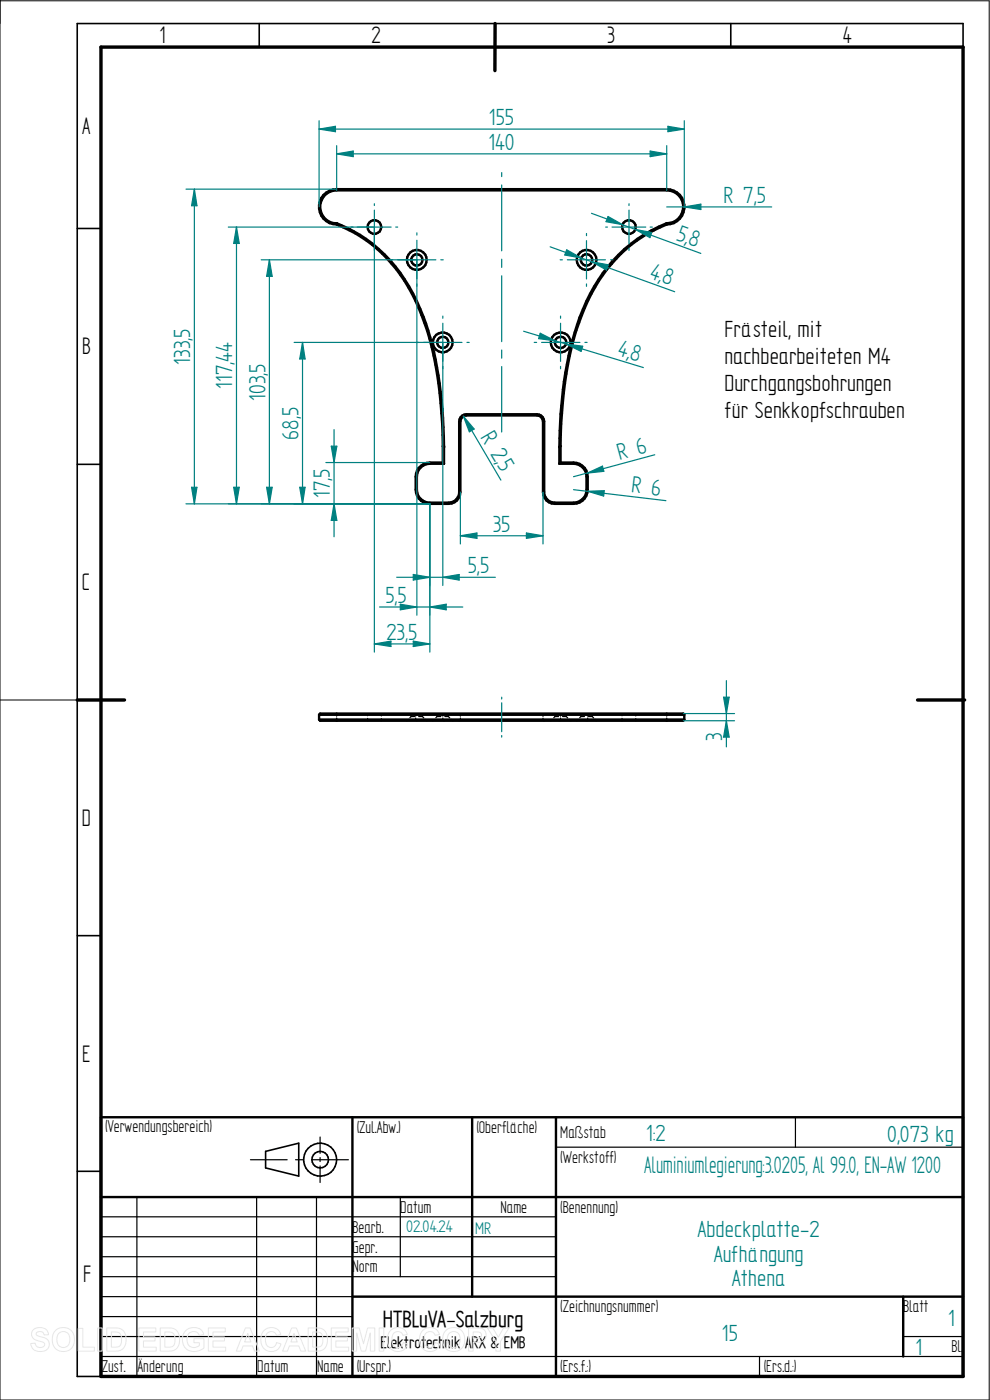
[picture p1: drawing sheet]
<svg xmlns="http://www.w3.org/2000/svg" width="210mm" height="297mm" viewBox="0 0 210 297" stroke-linecap="round" stroke-linejoin="round" font-family="sans-serif">
<path d="M0 0v297h209.8v-296.8h-209.8M0 148.5h16.4" fill="none" stroke="#000" stroke-width=".21"/>
<g fill="none" stroke="#000" stroke-width=".34">
<path d="M55 5v5M105 5v5M155 5v5M204.3 10v-5h-187.9v287h5M16.4 48.5h5M16.4 98.5h5M16.4 148.5h5M16.4 198.5h5M16.4 248.5h5M56.3 244.3l7.1-1.8v7l-7.1-1.7z"/>
<circle cx="67.9" cy="246" r="3.5"/>
<circle cx="67.9" cy="246" r="1.76"/>
</g>
<path d="M21.4 10h182.9v282h-182.9zM105 5v10M16.4 148.5h10M194.6 148.5h10" fill="none" stroke="#000" stroke-width=".72"/>
<g fill="none" stroke="#000" stroke-width=".51">
<path d="M71.4 47.6a31.9 31.9 0 0 1 18 19.2 75.4 75.4 0 0 1 4.5 25.5v2.4M71.4 47.6a3.7 3.7 0 0 1-3.7-3.7 3.7 3.7 0 0 1 3.7-3.8h70a3.7 3.7 0 0 1 3.8 3.8 3.7 3.7 0 0 1-3.8 3.7M71.5 47.4a31.5 31.5 0 0 1 17.7 18.1 70.4 70.4 0 0 1 4.8 23.2l.2 6M71.5 47.4a3.5 3.5 0 0 1-3.6-3.5 3.5 3.5 0 0 1 3.5-3.5h70a3.5 3.5 0 0 1 3.5 3.5 3.5 3.5 0 0 1-3.5 3.5M71.5 47.4l-.1 .2M141.4 47.4a31.7 31.7 0 0 0-17.7 18.2 66.8 66.8 0 0 0-4.8 22.2l-.2 7M141.4 47.4v.2M141.4 47.6a31.9 31.9 0 0 0-18 19.2 75.4 75.4 0 0 0-4.4 25.5l-.1 2.4M93.9 94.7v3.4M93.9 98.1h-2.7a3.1 3.1 0 0 0-3 3v2.8a2.98 2.98 0 0 0 3 3h4a2.46 2.46 0 0 0 2.5-2.5v-15a1.3 1.3 0 0 1 1.2-1.3h15a1.3 1.3 0 0 1 1.3 1.3v15a2.46 2.46 0 0 0 2.5 2.5h4a2.98 2.98 0 0 0 3-3v-2.8a2.98 2.98 0 0 0-3-3h-2.8M93.9 98.1l.3 .3M93.9 94.7h.3"/>
<path d="M94.2 94.7v3.7M94.2 98.4h-3a2.75 2.75 0 0 0-2.8 2.7v2.8a2.75 2.75 0 0 0 2.8 2.7h4a2.24 2.24 0 0 0 2.2-2.2v-15a1.55 1.55 0 0 1 1.5-1.5h15a1.55 1.55 0 0 1 1.5 1.5v15a2.24 2.24 0 0 0 2.3 2.2h4a2.75 2.75 0 0 0 2.7-2.7v-2.8a2.75 2.75 0 0 0-2.7-2.7h-3M118.7 94.8v3.6M118.9 94.7v3.4M118.9 98.1l-.2 .3M118.9 94.7l-.2 .1M67.7 151.6v1.1M67.7 151.6l.2-.2h77l.3 .2M67.7 152.7h77.5M67.7 151.6h77.5M67.7 152.7l.2 .2h77l.3-.2M145.2 151.6v1.1"/>
<path d="M21.4 237h182.9v55h-182.9zM74.8 237v55M100.2 237v38.1M117.9 237v55M21.4 254h182.9M74.8 275.1h129.5M191.6 275.1v12.7"/>
<circle cx="79.4" cy="48.2" r="1.45"/>
<circle cx="88.4" cy="55.1" r="2.1"/>
<circle cx="88.4" cy="55.2" r="1.2"/>
<circle cx="124.4" cy="55.1" r="1.21"/>
<circle cx="124.4" cy="55.2" r="2.11"/>
<circle cx="133.4" cy="48.2" r="1.44"/>
<circle cx="93.9" cy="72.6" r="2.1"/>
<circle cx="93.9" cy="72.6" r="1.2"/>
<circle cx="118.9" cy="72.6" r="2.1"/>
<circle cx="118.9" cy="72.6" r="1.21"/>
</g>
<g fill="none" stroke="#000" stroke-width=".25">
<path d="M71.4 47.6h.1M71.5 47.5h.3M72.1 47.6l.5 .2M72.9 48l.2 .1M141.4 47.4v.1M141.4 47.6h.1M93.9 94.7h.1M94.1 94.8h.1M94.1 94.4l.1 .2M94.1 94.2v.1M94.2 94.8h.1M118.7 94.7h.1"/>
<path d="M118.7 94.8h.1M118.9 94.7h.1M71.4 151.6h.1M71.4 152.7h.1M71.4 151.6v.3M71.4 152.3v.4M71.5 151.4v.1M71.5 152.8v.1M78 151.4v.4M78 152.4v.5M80.9 151.4v.5M80.9 152.4v.5"/>
<path d="M86.6 152.6l-.3 .3M87.2 152h.8M87.2 151.4v.2M87.2 151.8v.2M87.2 152l-.2 .3M88.2 152.7h.1M88.2 152.3v.4M88.3 151.6l-.1 .3M88.3 152.8l.1 .1M88.4 151.4v.1M88.8 152h.8M89.6 151.4v.2"/>
<path d="M89.6 151.8v.2M89.6 152l.3 .3M90.3 152.6l.2 .3M92.1 152.6l-.3 .3M92.7 152h.8M92.7 151.4v.2M92.7 151.8v.2M92.7 152l-.2 .3M93.9 151.6h.1M93.9 152.7h.1M93.9 151.6v.3M93.9 152.3v.4"/>
<path d="M94.1 152.8l.1 .1M94.2 151.4l-.1 .1M94.4 152h.7M95.1 151.4v.2M95.1 151.8v.2M95.1 152l.3 .3M95.8 152.6l.2 .3M97.4 151.4l.1 .1M97.5 152.8l-.1 .1M97.6 151.6l.1 .3M97.7 152.7h.1M97.7 152.3v.4"/>
<path d="M115.2 152.4l.1 .3M115.3 151.6l-.1 .4M115.4 152.9h.1M115.4 151.4v.1M117.1 152.6l-.3 .3M117.7 152h.8M117.7 151.4v.2M117.7 151.8v.2M117.7 152l-.2 .3M118.7 151.4v.1M118.7 152.9h.1M118.9 151.6h.1"/>
<path d="M118.9 151.6v.3M118.9 152.3l-.1 .4M119.3 152h.8M120.1 151.4v.2M120.1 151.8v.2M120.1 152l.3 .3M120.8 152.6l.2 .3M122.6 152.6l-.3 .3M123.2 152h.8M123.2 151.4v.2M123.2 151.8v.2M123.2 152l-.2 .3"/>
<path d="M124.4 152.9h.1M124.4 151.4l.1 .1M124.7 151.6h.1M124.7 151.6v.3M124.7 152.3l-.1 .4M124.8 152h.8M125.6 151.4v.2M125.6 151.8v.2M125.6 152l.3 .3M126.2 152.6l.3 .3M132 151.4v.4M132 152.4v.5"/>
<path d="M134.9 151.4v.5M134.9 152.4v.5M141.4 152.9h.1M141.4 151.4v.1M141.4 151.6h.1M141.4 151.6v.3M141.4 152.3v.4M168.7 237v6.4M21.4 258.1h96.5M29 254v38M53.1 246h7.8M54.4 254v38"/>
<path d="M62.7 246h1.7M66.2 246h7.7M67.1 254v38M67.9 241.2v3.5M67.9 245.6v.8M67.9 247.4v3.5M84.9 254v16.8M117.9 243.4h86.4M21.4 270.8h96.5M21.4 266.6h96.5M21.4 262.4h96.5M21.4 275.1h53.4"/>
<path d="M21.4 279.3h53.4M21.4 287.8h182.9M21.4 283.5h53.4M161.1 287.8v4.2M191.6 283.5h12.7"/>
</g>
<path d="M39.5 40.1h31.9M41.2 40.1l.6 3.5h-1.2zM39.5 106.9h51.7" fill="none" stroke="#008080" stroke-width=".25"/>
<path d="M41.2 40.1l.6 3.5h-1.2z" fill="#008080"/>
<path d="M40.6 103.4h1.2l-.6 3.5z" fill="none" stroke="#008080" stroke-width=".25"/>
<path d="M40.6 103.4h1.2l-.6 3.5z" fill="#008080"/>
<path d="M67.7 25.6v18.3M67.7 27.4l3.5-.6v1.1zM145.2 25.6v18.3M41.2 40.1v66.8" fill="none" stroke="#008080" stroke-width=".25"/>
<path d="M67.7 27.4l3.5-.6v1.1z" fill="#008080"/>
<path d="M141.7 26.8l3.5 .6-3.5 .5z" fill="none" stroke="#008080" stroke-width=".25"/>
<path d="M141.7 26.8l3.5 .6-3.5 .5z" fill="#008080"/>
<path d="M67.7 27.4h77.5M141.4 43.9h22.3M145.2 43.9l3.5-.6v1.1z" fill="none" stroke="#008080" stroke-width=".25"/>
<path d="M145.2 43.9l3.5-.6v1.1z" fill="#008080"/>
<path d="M138.9 96.5l-17.2 4.6M124.6 100.4l3.2-1.5 .3 1.1z" fill="none" stroke="#008080" stroke-width=".25"/>
<path d="M124.6 100.4l3.2-1.5 .3 1.1z" fill="#008080"/>
<path d="M121.7 103.9l19.6 2.3M124.7 104.2l3.5-.1-.1 1.1z" fill="none" stroke="#008080" stroke-width=".25"/>
<path d="M124.7 104.2l3.5-.1-.1 1.1z" fill="#008080"/>
<path d="M62.4 72.6h31.5M62.4 106.9h28.8M63.6 103.4h1.1l-.5 3.5z" fill="none" stroke="#008080" stroke-width=".25"/>
<path d="M63.6 103.4h1.1l-.5 3.5z" fill="#008080"/>
<path d="M64.2 72.6l.5 3.6h-1.1z" fill="none" stroke="#008080" stroke-width=".25"/>
<path d="M64.2 72.6l.5 3.6h-1.1z" fill="#008080"/>
<path d="M55.4 55.1h33M57.1 55.1l.6 3.5h-1.1zM64.2 72.6v34.3M55.4 106.9h35.8" fill="none" stroke="#008080" stroke-width=".25"/>
<path d="M57.1 55.1l.6 3.5h-1.1z" fill="#008080"/>
<path d="M56.6 103.4h1.1l-.6 3.5z" fill="none" stroke="#008080" stroke-width=".25"/>
<path d="M56.6 103.4h1.1l-.6 3.5z" fill="#008080"/>
<path d="M48.4 48.2h31M50.2 48.2l.6 3.4h-1.2zM57.1 55.1v51.8M48.4 106.9h42.8" fill="none" stroke="#008080" stroke-width=".25"/>
<path d="M50.2 48.2l.6 3.4h-1.2z" fill="#008080"/>
<path d="M49.6 103.4h1.2l-.6 3.5z" fill="none" stroke="#008080" stroke-width=".25"/>
<path d="M49.6 103.4h1.2l-.6 3.5z" fill="#008080"/>
<path d="M71.4 30.9v9.5M71.4 32.6l3.5-.6v1.2zM141.4 30.9v9.5M50.2 48.2v58.7" fill="none" stroke="#008080" stroke-width=".25"/>
<path d="M71.4 32.6l3.5-.6v1.2z" fill="#008080"/>
<path d="M137.9 32l3.5 .6-3.5 .6z" fill="none" stroke="#008080" stroke-width=".25"/>
<path d="M137.9 32l3.5 .6-3.5 .6z" fill="#008080"/>
<path d="M71.4 32.6h70M125.5 45.3l23.2 8.5M129 45.9l3.1 1.8-3.5-.7z" fill="none" stroke="#008080" stroke-width=".25"/>
<path d="M129 45.9l3.1 1.8-3.5-.7z" fill="#008080"/>
<path d="M134.8 48.7l3.5 .6-.4 1.1z" fill="none" stroke="#008080" stroke-width=".25"/>
<path d="M134.8 48.7l3.5 .6-.4 1.1z" fill="#008080"/>
<path d="M116.7 52.4l26.4 9.5M120.2 53l3.1 1.7-3.5-.6z" fill="none" stroke="#008080" stroke-width=".25"/>
<path d="M120.2 53l3.1 1.7-3.5-.6z" fill="#008080"/>
<path d="M125.6 55.5l3.4 .7-.3 1.1z" fill="none" stroke="#008080" stroke-width=".25"/>
<path d="M125.6 55.5l3.4 .7-.3 1.1z" fill="#008080"/>
<path d="M111.1 70.3l25.4 7.7M114.6 70.7l3.2 1.6-3.5-.5z" fill="none" stroke="#008080" stroke-width=".25"/>
<path d="M114.6 70.7l3.2 1.6-3.5-.5z" fill="#008080"/>
<path d="M120.1 73l3.5 .4-.3 1.1z" fill="none" stroke="#008080" stroke-width=".25"/>
<path d="M120.1 73l3.5 .4-.3 1.1z" fill="#008080"/>
<path d="M79.4 48.2v90.1M91.2 106.9v31.4M79.4 136.6l3.5-.6v1.2z" fill="none" stroke="#008080" stroke-width=".25"/>
<path d="M79.4 136.6l3.5-.6v1.2z" fill="#008080"/>
<path d="M87.7 136l3.5 .6-3.5 .6z" fill="none" stroke="#008080" stroke-width=".25"/>
<path d="M87.7 136l3.5 .6-3.5 .6z" fill="#008080"/>
<path d="M88.4 55.1v75.4M91.2 106.9v23.6M79.4 136.6h11.8M84.9 128.2l3.5 .6-3.5 .6z" fill="none" stroke="#008080" stroke-width=".25"/>
<path d="M84.9 128.2l3.5 .6-3.5 .6z" fill="#008080"/>
<path d="M91.2 128.8l3.5-.6v1.2z" fill="none" stroke="#008080" stroke-width=".25"/>
<path d="M91.2 128.8l3.5-.6v1.2z" fill="#008080"/>
<path d="M93.9 72.6v51.6M91.2 106.9v17.3M80.5 128.8h17.7M93.9 122.5l3.5-.6v1.2z" fill="none" stroke="#008080" stroke-width=".25"/>
<path d="M93.9 122.5l3.5-.6v1.2z" fill="#008080"/>
<path d="M87.7 121.9l3.5 .6-3.5 .6z" fill="none" stroke="#008080" stroke-width=".25"/>
<path d="M87.7 121.9l3.5 .6-3.5 .6z" fill="#008080"/>
<path d="M97.7 104.4v11M97.7 113.7l3.5-.6v1.1zM115.2 104.4v11M84.2 122.5h20.9" fill="none" stroke="#008080" stroke-width=".25"/>
<path d="M97.7 113.7l3.5-.6v1.1z" fill="#008080"/>
<path d="M111.7 113.1l3.5 .6-3.5 .5z" fill="none" stroke="#008080" stroke-width=".25"/>
<path d="M111.7 113.1l3.5 .6-3.5 .5z" fill="#008080"/>
<path d="M106.4 36.6v.9M106.4 39.2v14M106.4 55v1.7M106.4 58.5v14M106.4 74.3v1.7M106.4 77.8v13.9M98.3 88.3l8 13.6M98.3 88.3l2.3 2.7-1 .6zM97.7 113.7h17.5" fill="none" stroke="#008080" stroke-width=".25"/>
<path d="M98.3 88.3l2.3 2.7-1 .6z" fill="#008080"/>
<path d="M144.9 151.4h10.9M144.9 152.9h10.9M153.5 147.9h1.2l-.6 3.5z" fill="none" stroke="#008080" stroke-width=".25"/>
<path d="M153.5 147.9h1.2l-.6 3.5z" fill="#008080"/>
<path d="M154.1 152.9l.6 3.5h-1.2z" fill="none" stroke="#008080" stroke-width=".25"/>
<path d="M154.1 152.9l.6 3.5h-1.2z" fill="#008080"/>
<path d="M69.1 98.1h22.1M69.1 106.9h22.1M70.9 106.9l.6 3.5h-1.2zM154.1 144.4v14.1" fill="none" stroke="#008080" stroke-width=".25"/>
<path d="M70.9 106.9l.6 3.5h-1.2z" fill="#008080"/>
<path d="M70.3 94.7h1.2l-.6 3.4z" fill="none" stroke="#008080" stroke-width=".25"/>
<path d="M70.3 94.7h1.2l-.6 3.4z" fill="#008080"/>
<g fill="none" stroke="#008080" stroke-width=".25">
<path d="M74.5 48.2h.4M75.8 48.2h7.2M79.4 43.2v.4M79.4 44.6v7.1M79.4 52.7v.4M82.8 55.1h.5M83.9 48.2h.5M84.4 55.1h8.1M88.4 49.4v.5M88.4 51v8.1M93.5 55.1h.5M118.8 55.1h.5"/>
<path d="M120.4 55.1h8M124.4 49.5v.5M124.4 51.1v8.1M128.5 48.2h.4M129.5 55.1h.5M129.8 48.2h7.2M133.4 43.2v.4M133.4 44.6v7.1M133.4 52.7v.4M137.9 48.2h.5M88.3 72.6h.5M88.4 60.2v.5"/>
<path d="M89.9 72.6h8.1M93.9 67.1v.4M93.9 68.6v8.1M93.9 77.7v.5M99.1 72.6h.4M113.3 72.6h.5M114.9 72.6h8.1M118.9 67.1v.4M118.9 68.6v8.1M118.9 77.7v.5M124.1 72.6h.4M124.4 60.2v.5"/>
<path d="M70.9 91.1v22.8M106.4 147.9v.4M106.4 149.1v6.1M106.4 156v.4"/>
</g>
<g fill="none" stroke="#e6e6e6" stroke-width=".21">
<path d="M7.1 282.1a2.02 2.02 0 0 1 3.1 .7l.1 .4h-.9a.9 .9 0 0 0-.8-.7 .9 .9 0 0 0-.9 .5l.1 .3 .5 .2a2.15 2.15 0 0 1 2.1 1.4 1.72 1.72 0 0 1-2.3 1.8l-.7-.2-.7-.7-.2-.8 1-.1a1.06 1.06 0 0 0 .9 1 1.06 1.06 0 0 0 1.1-.7 1.66 1.66 0 0 0-1.6-.8 1.37 1.37 0 0 1-.8-2.3zM11.8 282.3a2.46 2.46 0 0 1 3.1-.2 2.46 2.46 0 0 1 .8 3 2.4 2.4 0 0 1-3.1 1.5 2.4 2.4 0 0 1-1.5-3.1l.2-.5zM12.4 282.9a1.39 1.39 0 0 1 1.7-.3 1.39 1.39 0 0 1 .7 1.6 1.41 1.41 0 0 1-1.4 1.7 1.41 1.41 0 0 1-1.3-1.7l.1-.8zM16.6 281.8h1v4h2.4v.8h-3.4zM20.7 281.7h1v4.9h-1zM22.6 281.7h1.9a2.2 2.2 0 0 1 2.2 2.8 2.02 2.02 0 0 1-2.2 2.1h-1.9zM23.6 282.6a1.8 1.8 0 0 1 2 .5 2.09 2.09 0 0 1-.4 2.6l-1.6 .1zM29.5 281.7h3.6v.9h-2.7v1h2.5v.9h-2.5v1.3h2.7v.8h-3.6zM34 281.7h1.8a2.2 2.2 0 0 1 2.3 2.8 2.02 2.02 0 0 1-2.2 2.1h-1.9zM35 282.6a1.8 1.8 0 0 1 1.9 .5 2.09 2.09 0 0 1-.4 2.6l-1.5 .1zM39.4 282.3a2.33 2.33 0 0 1 3.8 .8l-1 .2a1.37 1.37 0 0 0-1.6-.7 1.37 1.37 0 0 0-.9 1.5 1.56 1.56 0 0 0 .8 1.6 1.56 1.56 0 0 0 1.8-.2v-.6h-1.2v-.9h2.2v2a2.65 2.65 0 0 1-3.1 .5 2.65 2.65 0 0 1-1.5-2.7l.3-1zM44.2 281.7h3.6v.9h-2.6v1h2.4v.9h-2.4v1.3h2.7v.8h-3.7z"/>
<path d="M52 281.7h1.1l1.9 4.9h-1l-.4-1.1h-2l-.4 1.1h-1.1zM52.6 282.9l.6 1.8h-1.3zM56 282.3a2.12 2.12 0 0 1 3.6 .8l-1 .2a1.24 1.24 0 0 0-1.6-.7 1.24 1.24 0 0 0-.7 1.6 1.28 1.28 0 0 0 .4 1.4 1.28 1.28 0 0 0 1.6 0l.4-.8 .9 .3a2.19 2.19 0 0 1-2.5 1.6 2.19 2.19 0 0 1-1.8-2.5l.1-.9zM61.9 281.7h1l2 4.9h-1.1l-.4-1.1h-2l-.4 1.1h-1.1zM62.4 282.9l.7 1.8h-1.4zM65.4 281.7h1.8a2.2 2.2 0 0 1 2.3 2.8 2.02 2.02 0 0 1-2.3 2.1h-1.8zM66.3 282.6a1.8 1.8 0 0 1 2 .5 2.09 2.09 0 0 1-.4 2.6l-1.6 .1zM70.3 281.7h3.6v.9h-2.7v1h2.5v.9h-2.5v1.3h2.8v.8h-3.7zM74.7 281.7h1.5l.9 3.4 .9-3.4h1.5v4.9h-.9l-.1-3.8-.9 3.8h-1l-.9-3.8-.1 3.8h-.9zM80.4 281.7h1v4.9h-1zM82.8 282.3a2.12 2.12 0 0 1 3.6 .8l-.9 .2a1.24 1.24 0 0 0-1.6-.7 1.24 1.24 0 0 0-.8 1.6 1.28 1.28 0 0 0 .5 1.4 1.28 1.28 0 0 0 1.5 0l.4-.8 .9 .3a2.19 2.19 0 0 1-2.5 1.6 2.19 2.19 0 0 1-1.7-2.5l.1-.9zM89.6 282.3a2.12 2.12 0 0 1 3.6 .8l-.9 .2a1.24 1.24 0 0 0-1.6-.7 1.24 1.24 0 0 0-.7 1.6 1.28 1.28 0 0 0 .4 1.4 1.28 1.28 0 0 0 1.5 0l.4-.8 1 .3a2.19 2.19 0 0 1-2.6 1.6 2.19 2.19 0 0 1-1.7-2.5l.1-.9z"/>
<path d="M94.6 282.3a2.46 2.46 0 0 1 3.1-.2 2.46 2.46 0 0 1 .8 3 2.4 2.4 0 0 1-3.1 1.5 2.4 2.4 0 0 1-1.4-3.1l.1-.5zM95.2 282.9a1.39 1.39 0 0 1 1.7-.3 1.39 1.39 0 0 1 .7 1.6 1.41 1.41 0 0 1-1.3 1.7 1.41 1.41 0 0 1-1.4-1.7l.1-.8zM99.4 281.7h1.6a1.61 1.61 0 0 1 2.1 1.5 1.62 1.62 0 0 1-2.1 1.6h-.6v1.8h-1zM100.4 282.6a1.62 1.62 0 0 1 1.7 .3 .7 .7 0 0 1-.1 .8 .7 .7 0 0 1-.7 .2h-.9zM103.4 281.7h1.1l1.2 2 1.1-2h1.2l-1.8 2.9v2h-1v-2z"/>
</g>
<g font-size="5.7">
<text x="33.8" y="9.2">1</text>
<text x="78.8" y="9.2">2</text>
<text x="128.8" y="9.2">3</text>
<text x="178.8" y="9.2">4</text>
<text x="17.4" y="28.4">A</text>
<text x="17.4" y="75.2">B</text>
<text x="17.4" y="125.2">C</text>
<text x="17.4" y="175.2">D</text>
<text x="17.4" y="225.2">E</text>
<text x="17.6" y="271.9">F</text>
</g>
<text font-size="5.7" fill="#008080" x="136.7" y="248.7">Aluminiumlegierung:3.0205, Al 99.0, EN-AW 1200</text>
<g font-size="5.6" fill="#008080">
<text x="103.7" y="26.5">155</text>
<text x="103.6" y="31.8">140</text>
<text x="153.5" y="43">R 7,5</text>
<text x="143.3" y="50.8" transform="rotate(20 143.3 50.8)">5,</text>
<text x="145.8" y="51.7" transform="rotate(20 145.8 51.7)">8</text>
<text x="137.6" y="59" transform="rotate(20 137.6 59)">4,</text>
<text x="140.2" y="59.9" transform="rotate(20 140.2 59.9)">8</text>
<text x="40.3" y="77.4" transform="rotate(-90 40.3 77.4)">133,5</text>
<text x="130.9" y="75.4" transform="rotate(17 130.9 75.4)">4,</text>
<text x="133.4" y="76.1" transform="rotate(17 133.4 76.1)">8</text>
<text x="49.3" y="82.5" transform="rotate(-90 49.3 82.5)">117,44</text>
<text x="56.3" y="85" transform="rotate(-90 56.3 85)">103,5</text>
<text x="63.3" y="93.3" transform="rotate(-90 63.3 93.3)">68,5</text>
<text x="101.9" y="92.6" transform="rotate(59 101.9 92.6)">R 2,</text>
<text x="105.4" y="98.6" transform="rotate(59 105.4 98.6)">5</text>
<text x="131.4" y="97.6" transform="rotate(-15 131.4 97.6)">R 6</text>
<text x="70" y="105.7" transform="rotate(-90 70 105.7)">17,5</text>
<text x="133.9" y="104.5" transform="rotate(7 133.9 104.5)">R 6</text>
<text x="104.5" y="112.8">35</text>
<text x="99.2" y="121.6">5,5</text>
<text x="81.7" y="127.9">5,5</text>
<text x="82" y="135.7">23,5</text>
<text x="153.2" y="157.2" transform="rotate(-90 153.2 157.2)">3</text>
<text x="137.1" y="242">1:2</text>
<text x="188.2" y="242.2">0,073 kg</text>
<text x="148" y="262.4">Abdeckplatte-2</text>
<text x="151.4" y="267.6">Aufhängung</text>
<text x="155.3" y="272.9">Athena</text>
<text x="201.2" y="281.3">1</text>
<text x="153.2" y="284.6">15</text>
<text x="194.2" y="287.4">1</text>
</g>
<g font-size="5.6">
<text x="153.7" y="71.5">Frästeil, mit</text>
<text x="153.7" y="77.3">nachbearbeiteten M4</text>
<text x="153.7" y="83">Durchgangsbohrungen</text>
<text x="153.7" y="88.7">für Senkkopfschrauben</text>
</g>
<text font-size="5.5" x="81.2" y="281.5">HTBLuVA-Salzburg</text>
<g font-size="4.1">
<text x="22.3" y="240.2">(Verwendungsbereich)</text>
<text x="75.7" y="240.4">(Zul.Abw.)</text>
<text x="101.1" y="240.4">(Oberfläche)</text>
<text x="118.8" y="241.4">Maßstab</text>
<text x="118.8" y="246.7">(Werkstoff)</text>
<text x="84.9" y="257.3">Datum</text>
<text x="106.2" y="257.3">Name</text>
<text x="118.8" y="257.3">(Benennung)</text>
<text x="74.8" y="261.5">Bearb.</text>
<text x="74.8" y="265.7">Gepr.</text>
<text x="74.8" y="270">Norm</text>
<text x="118.8" y="278.4">(Zeichnungsnummer)</text>
<text x="191.6" y="278.4">Blatt</text>
<text x="201.8" y="286.9">Bl.</text>
<text x="21.6" y="291.1">Zust.</text>
<text x="29.2" y="291.1">Änderung</text>
<text x="54.6" y="291.1">Datum</text>
<text x="67.3" y="291.1">Name</text>
<text x="75.7" y="291.1">(Urspr.)</text>
<text x="118.8" y="291.1">(Ers.f.:)</text>
<text x="162" y="291.1">(Ers.d.:)</text>
</g>
<g font-size="4" fill="#008080">
<text x="86.2" y="261.5">02.04.24</text>
<text x="100.8" y="261.7">MR</text>
</g>
<text font-size="4" x="80.7" y="286">Elektrotechnik ARX &amp; EMB</text>
</svg>
